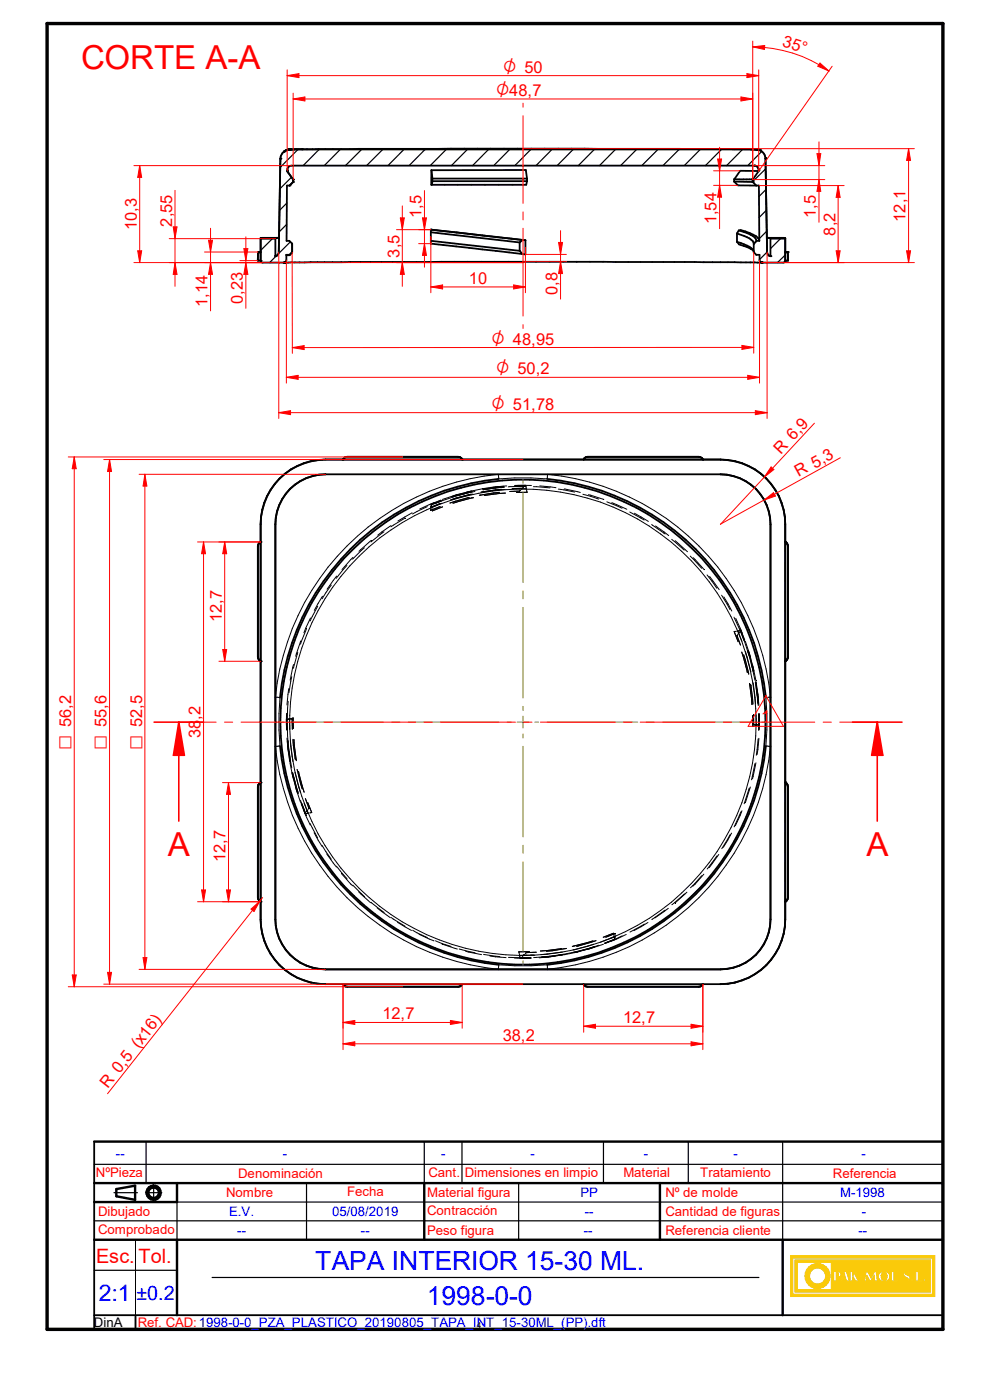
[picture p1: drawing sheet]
<svg xmlns="http://www.w3.org/2000/svg" width="210mm" height="297mm" viewBox="0 0 210 297" stroke-linecap="round" stroke-linejoin="round" font-family="sans-serif">
<path d="M10 5h190v277h-190z" fill="none" stroke="#000" stroke-width=".72"/>
<g fill="none" stroke="#000" stroke-width=".51">
<path d="M20 255h17.5M20 251h180M24.7 252.3v1.5M28.7 251.5v3.1M140 251v12M20 263h180M166 263v16"/>
<circle cx="32.6" cy="253" r="1.5"/>
<circle cx="32.6" cy="253" r="1.14"/>
</g>
<path d="M20 242.2v39.8h180v-39.8M20 279h180M28.7 279v3" fill="none" stroke="#000" stroke-width=".38"/>
<g fill="none" stroke="#000" stroke-width=".25">
<path d="M20 247h180M20 259h180M24.2 253h5M30.9 253h3.4M31 242.2v8.8M32.6 251.3v3.5M37.5 255v8M65 251v12M98 242.2v8.8M110 251v12M128 242.2v8.8M146 242.2v8.8"/>
<path d="M166 242.2v20.8M20 269.5h17.5M45 271h116"/>
</g>
<g fill="#faca0a">
<path d="M167.7 266.4v8.6h30.6v-8.6zM168.2 266.9h29.6v7.7h-29.6z" fill-rule="evenodd"/>
<path d="M168.7 267.3v6.8h28.7v-6.8zM193.2 271.5a.27 .27 0 0 1 .5 0 .27 .27 0 0 1-.5 0zM194.3 269.7h.5v1.9h.9v.2h-1.4zM195.9 271.5a.27 .27 0 0 1 .5 0 .27 .27 0 0 1-.5 0zM169.1 267.8h7.3v5.8h-7.3zM176.8 269.7h.9a.62 .62 0 0 1 .7 .7 .62 .62 0 0 1-.8 .5h-.2v.9h-.6zM179.1 269.7h.5l.6 2.1h-.7l-.1-.4h-.6l-.1 .4h-.3zM180.3 269.7h.6v.9l.7-.9h.3l-.5 .7 .7 1.4h-.6l-.5-.9-.1 .9h-.6zM182.2 270.6h.8v.2h-.8zM183.7 269.7h.4l.7 1.4 .7-1.4h.4l.2 2.1h-.6v-1.2l-.8 1.2h-.2l-.6-1.2-.1 1.2h-.4zM186.5 270.2a1.19 1.19 0 0 1 1.7-.4 1.19 1.19 0 0 1 .3 1.7 1.2 1.2 0 0 1-1.6 .2 1.2 1.2 0 0 1-.4-1.5zM189.1 269.7h.6v1.9h.8v.2h-1.4zM191.8 269.9a.72 .72 0 0 1 1.2 .4l-.3 .1a.35 .35 0 0 0-.3-.5 .35 .35 0 0 0-.4 .4l.3 .1a.74 .74 0 0 1 .7 1.1 .74 .74 0 0 1-1.3 .1l-.1-.5h.3a.38 .38 0 0 0 .2 .5 .38 .38 0 0 0 .5-.3l-.1-.2a.81 .81 0 0 1-.7-1.2z" fill-rule="evenodd"/>
</g>
<g fill="none" stroke="#faca0a" stroke-width=".25">
<path d="M176.8 269.7h.9a.63 .63 0 0 1 .7 .3 .63 .63 0 0 1-.1 .8l-.9 .1v.9h-.6zM179.1 269.7h.5l.6 2.1h-.7l-.1-.4h-.6l-.1 .4h-.3zM180.3 269.7h.6v.9l.7-.9h.3l-.5 .7 .7 1.4h-.6l-.5-.9-.1 .9h-.6zM183.7 269.7h.4l.7 1.4 .7-1.4h.4l.2 2.1h-.6v-1.2l-.8 1.2h-.2l-.6-1.2-.1 1.2h-.4zM186.5 270.2a1.19 1.19 0 0 1 1.7-.4 1.19 1.19 0 0 1 .3 1.7 1.2 1.2 0 0 1-1.6 .2 1.2 1.2 0 0 1-.4-1.5zM191.9 271.3h.1M192.2 271.7l-.3-.3v-.3h-.3a.73 .73 0 0 0 .4 .7 .73 .73 0 0 0 .9-.1M192.3 271.7h.1M192.3 269.7l-.5 .2-.2 .4a1.24 1.24 0 0 0 1 1v.1M192.3 269.7h.1M192.3 269.7l.6 .3 .1 .3-.3 .1a.35 .35 0 0 0-.3-.5 .35 .35 0 0 0-.4 .4l1 .6-.1 .8M192.4 270.4h.1"/>
<path d="M192.6 271.4h.1M192.6 271.4l-.3 .3M192.9 271.7h.1"/>
</g>
<path d="M171.3 269.1a2.65 2.65 0 0 1 2.9-.9 2.65 2.65 0 0 1 1.9 2.4h-.9a1.75 1.75 0 0 0-2.7-1.4 1.75 1.75 0 0 0 0 3 1.75 1.75 0 0 0 2.7-1.4h.9a2.66 2.66 0 0 1-3.6 2.4 2.66 2.66 0 0 1-1.2-4.1z" fill-rule="evenodd" fill="#faca0a"/>
<path d="M171.5 268.9a2.65 2.65 0 0 1 2.9-.7 2.65 2.65 0 0 1 1.7 2.4h-.9a1.74 1.74 0 0 0-2.7-1.4 1.74 1.74 0 0 0 0 3 1.74 1.74 0 0 0 2.7-1.4h.9a2.65 2.65 0 0 1-3.7 2.3 2.65 2.65 0 0 1-.9-4.2z" fill="none" stroke="#faca0a" stroke-width=".25"/>
<path d="M177.4 270a.4 .4 0 0 1 .4 .4 .4 .4 0 0 1-.4 .4z" fill-rule="evenodd" fill="#faca0a"/>
<path d="M177.4 270l.4 .2v.4l-.3 .2h-.1z" fill="none" stroke="#faca0a" stroke-width=".25"/>
<path d="M179.1 270.3l.3 .8h-.5z" fill="#faca0a"/>
<path d="M179.1 270.3l.3 .8h-.5z" fill="none" stroke="#faca0a" stroke-width=".25"/>
<path d="M187.1 270.2a.65 .65 0 0 1 .8-.1 .65 .65 0 0 1 .3 .7 .68 .68 0 0 1-.6 .9 .68 .68 0 0 1-.7-.9z" fill-rule="evenodd" fill="#faca0a"/>
<g fill="none" stroke="#faca0a" stroke-width=".25">
<path d="M167.7 266.4h30.6v8.6h-30.6zM168.2 266.9h29.6v7.7h-29.6zM168.7 267.3h28.7v6.8h-28.7zM169.1 267.8h7.3v5.8h-7.3zM182.2 270.6h.8v.2h-.8zM187.3 270l.2-.1a.9 .9 0 0 1 .7 .9 .9 .9 0 0 1-.7 .9 .96 .96 0 0 1-.2-1.7zM189.1 269.7h.6v1.9h.8v.2h-1.4zM194.3 269.7h.5v1.9h.9v.2h-1.4zM195.9 271.4l.4-.1 .1 .4-.4 .1z"/>
<circle cx="193.5" cy="271.5" r=".27"/>
</g>
<path d="M20 242.2h180M24.7 253.8l4 .8M28.7 251.5l-4 .8M37.5 251v4M90 251v12M37.5 263v16" fill="none" stroke="#000" stroke-width=".51"/>
<path d="M37.5 255h162.5M90 242.2v8.8" fill="none" stroke="#000" stroke-width=".25"/>
<g fill="none" stroke="#000" stroke-width=".21">
<path d="M55.3 111.2v5.8M55.3 119.2v4.2M73.6 120l-2.3 2.7M74.9 118.2l-2.3 2.6M77.3 116.2l-2.5 2.4M78.7 114.7l-2.5 2.3M81.4 112.8l-2.7 2.2M82.9 111.5l-2.8 2M85.9 109.9l-3 1.9M87.4 108.8l-3 1.7M90.6 107.5l-3.1 1.6M91.4 107.6l2.1-.8-2.1 .9"/>
<path d="M91.4 107.4v.4M91.4 108v.2M91.6 107.4v.2M91.6 107.6l.1 .2M91.7 108v.4M91.7 108.1v.3M92.2 106.6l-3.2 1.4M93.3 107.5l-1.9 .7M93.4 107.4l-2 .8M93.5 106.2l-2.1 .8M93.6 106.1l-2.2 .8v.2M93.6 106.3l-2.1 .8 .1 .4"/>
<path d="M93.6 106.3l-2.1 .8v.1M93.7 106.8l-2.1 .8M93.9 107.5l-2.2 .9M95.6 105.6l-3.3 1.2M96.6 106.3l-1.2 .4M96.6 106.3l2.9-.8zM96.6 106.3l-1.1 .4M96.8 105.7l-1.2 .4M96.8 105.7l-1.2 .3M97.1 105.6l-1.2 .4M97.2 104.9l-3.3 1.1M99.8 104.9h-.3h.4"/>
<path d="M99.9 104.4l-4.1 1.1M100.1 104.2l-4.4 1.2M100.1 104.1l-4.3 1.3M100.2 104.4h-.3M100.2 104.3l-.3 .1M100.3 104.8l-3.5 .9M100.5 105.6l-4.4 1.2M100.8 104.3l-3.4 .8M102 105l-.3 .1M102.2 103.7l-3.3 .7M102.3 104.4h-.2M102.3 104.4h-.3"/>
<path d="M104.7 104.6l-2.7 .4M105.2 103.9l-2.9 .5M105.9 104.5l-1.2 .1M106 104.4l-1.3 .2M106.3 103.8l-1.1 .1M106.4 103.8l-1.2 .1M106.8 103.2l-4.4 .6M106.9 103.2l-4.5 .5M106.9 103.4l-4.5 .5M107 103.3l-4.5 .6 3.5-.5M107.1 103.8l-4.5 .6M107.2 104.6l-4.5 .5"/>
<path d="M107.5 103.1l-3.4 .3M109.2 103h2.3l-.2 .2M109.3 103h3.4M109.3 103.2h2.2l.1 .5M109.3 103.2l2.2-.1 .1 .2M109.4 103.7h2.2M110.4 104l-.2 .2-2.1 .1M110.8 103.6l-2.2 .1M111 103.4l-.4 .4M111 103.4l-.1 .2h-2.2M111.3 103.2l-3.5 .1M111.5 103h-2.3"/>
<path d="M111.6 103.7l.1 .2M111.7 104l.1 .4-2.2 .1M113.2 103.3l3.5 .2M114.5 103.1l3.4 .4M118.4 103.8l3.5 .6M119.7 103.7l3.4 .8M123.7 104.9l3.3 1M124.8 104.9l3.3 1.1M128.7 106.5l3.3 1.3M129.8 106.6l3.2 1.4M133.6 108.6l3.1 1.7M134.6 108.9l2.9 1.7"/>
<path d="M138.2 111.3l2.9 2M139.1 111.6l2.8 2M142.5 114.4l2.7 2.3M143.3 114.7l2.5 2.4M146.4 118l2.4 2.6M147.1 118.3l2.3 2.6M166.6 111.2v5.9M166.6 119.2v4.2M55.3 125.5v4.2M55.3 131.8v4.2M55.3 138.2v29.8M63.2 138.4l-.9 3.4"/>
<path d="M63.8 136l-1.1 3.2M65 133.4l-1.2 3.3M65.9 131.1l-1.4 3.1M67.4 128.6l-1.6 3.1M68.4 126.5l-1.7 3M70.3 124.1l-2 2.9M71.4 122.2l-2 2.8M150 122l2.1 2.8M150.5 122.3l2.1 2.8M153.1 126.3l1.8 3M153.5 126.6l1.7 3M155.7 130.9l1.4 3.2"/>
<path d="M155.7 134l.9 2.1M156 133.9l-.3 .1M156.1 131.2l1.4 3.2M156.2 133.9l-.4 .1M156.3 134.8l.8 2.1M156.3 134.8l.8 2M156.5 134.7l-.2 .1M156.5 133.9l.9 2.1M156.5 133.9h-.2M156.7 134.3l-.1 .2M156.7 133.8l-.2 .1M156.9 134.1l-.3 .3"/>
<path d="M157 133.9l.1-.2 .8 2.1M157 133.8l.8 2M157 133.8l-.4 .1M157.1 133.8v-.2l.9 2.2M157.1 133.7l.8 2.2M157.1 133.7l-.2 .1M157.4 138.3l1.1 4.4M157.7 138.9l.4 1.2M157.8 138.9l.3 1.2M157.8 135.8l1.2 3.5 .8 3.2M158.1 136.1l1.1 3.3M158.1 138.2l1.2 4.3"/>
<path d="M158.6 138l.4 1.3M158.8 138.9l.1 .2M166.6 125.6v4.1M166.6 131.9v4.2M166.6 138.2v29.9M60.8 151.3v3.5l-.1-2.2h.4M60.8 152.6v2.3M60.9 156.6l.4 3.4M60.9 152.6l.1 2.3M60.9 152.6v2.2M61 154.1l.1 3.5M61 157.1l.6 4.6"/>
<path d="M61 157.2l.1 1.2M61.1 157.2l.5 4.2M61.1 157.1l.5 4.3M61.1 148.8l-.1 3.5M61.2 152.6h.4M61.3 146.1l-.4 3.5M61.3 159.4l.6 3.5M61.4 152.5l.1 2.2M61.4 152.5l-.5 .1M61.6 157.1l.5 4.4M61.7 152.4l-.3 .1M61.8 152.6h.2v2.1"/>
<path d="M61.9 143.6l-.6 3.4M62 152.4l.2-.1v2.3M62.1 156.9l.1 1.2M62.1 156.8l.1 1.3M62.2 152.4h-.4M62.2 158.1l.4 2.7M62.3 141l-.7 3.3M62.4 156.9l.5 4.5M158.1 140.1l.7 2.6M158.8 142.7v.3M159 145l.5 4.5M159.2 145.2l.1 .3"/>
<path d="M159.3 145.5l.4 3.9M159.4 140.9l.7 3.4M159.6 141.1l.8 3.3M159.6 148.2l.1 1.2M159.6 151.8l.1 2.3 .4-.1M159.7 142.2l.1 .2M159.7 144.8l.6 4.5M159.9 151.6v2.1h.2M159.9 142.4l-1.2-4.4 1.2 4.4M160.2 144.7l.6 4.5M160.3 144.7l.5 4.5M160.3 153.7h.4"/>
<path d="M160.4 144.6l.5 4.5-.5-4.4M160.4 151.6v2.3M160.4 153.9h-.2M160.6 153.8l-.2 .1M160.6 147.4l.2 2.2M160.6 146.2l.4 3.5M160.8 156.8l-.4 3.4M160.9 151.4v3.5M160.9 153.7h.2v-2.2v3.4M160.9 151.5l.1 2.3-.4 .1M161 151.6v2.2h-.2M161 156.6l-.4 3.5"/>
<path d="M161 151.4l.1 2.3M55.3 170.2v4.2M55.3 176.5v4.2M61.4 161.3l.1 .3M61.5 161.8l.7 3.4M61.6 161.4v.3M61.9 163.9l.1 .3M62 164v.2M62 164.2l1.1 4.1M62 164.2l1.2 4.1M62.1 163.9l1.1 4.4M62.1 164l1.1 4.1"/>
<path d="M62.6 163.8l1.2 4.4M62.6 160.8l.1 .3M62.7 166.9l1.1 3.3M62.9 167.1l.4 1.2M63 163.3l.1 .2M63 163.2l.1 .3M63.1 163.5l.7 2.7M63.3 163.7l1.2 4.4M63.8 169.8l1.2 3.2M63.8 166.2l.3 1.2M63.8 166.2l.3 1.1M63.9 170.5l.8 2.1 .1-.1"/>
<path d="M63.9 170.5l.8 2.1 .2-.2M64 170.5l.8 2.1h.1M64.1 170.5l.8 2.1h.4M64.4 171.9l1.4 3.1M64.5 170.4l.8 2.1M64.8 169.4l.7 2M64.8 169.5l.7 1.9M65.3 171.8l-.3 .4M65.3 170.3l.8 2.1M65.3 172.5l-.1 .1M65.5 171.4l-.1 .2M65.6 172.5h-.2"/>
<path d="M65.8 174.7l1.6 3.1M66.1 172.4l-.4 .1M66.1 172.4h-.2M66.6 176.7l1.8 2.9M68.3 179.4l2 2.9M154.9 177l-1.8 3M155.2 176.7l-1.7 3M157.2 172.2l-1.5 3.2M157.4 172l-1.4 3.2M158.9 167.2l-1 3.3M159.2 167l-1.1 3.3M160.1 162l-.7 3.4"/>
<path d="M160.4 161.8l-.8 3.4M166.6 170.2v4.2M166.6 176.6v4.2M55.3 182.9v4.2M55.3 189.2v5.8M69.3 181.1l2.1 2.8M71.4 183.8l2.2 2.6M72.5 185.4l2.3 2.5M74.8 187.8l2.5 2.4M76.1 189.2l2.5 2.3M78.7 191.4l2.8 2.2M80 192.6l2.8 2.1"/>
<path d="M83 194.6l2.9 1.9M84.3 195.7l3 1.7M87.5 197.4l3.2 1.5M88.9 198.2l3.2 1.4M92.4 199.6l3.3 1.2M125.8 199.6l-4.4 1.2M126.4 199.6l-3.8 1.1M130.1 198.8h-.1M130.1 198l-2.1 .8M130.1 198l.1 .4M130.1 198l.1 .2M130.2 198.5l.1 .3"/>
<path d="M130.3 198.8l-2.2 .8M130.3 198.8v.2M130.3 198.8l.1 .5-2.1 .8M130.3 199.2l.1 .1M130.4 199.3l-2.2 .8M130.4 199.3l-2 .9M130.5 199.1l-.1 .2-2.1 .9M130.5 198.2v-.2l-2 .8M130.5 198.5v.4M130.5 198.7l-1 .4M130.5 198.7h-.2M132 198.5l-3.2 1.4"/>
<path d="M132.8 198.2l-3.1 1.4M136.7 196l-3.1 1.7M137.5 195.7l-3 1.7M141.1 193.1l-2.8 2M141.8 192.7l-2.9 2M145.2 189.7l-2.7 2.2M145.7 189.3l-2.5 2.3M148.8 185.8l-2.3 2.5M149.3 185.5l-2.3 2.5M152.1 181.6l-2.1 2.8M152.5 181.3l-2 2.8M166.6 182.9v4.2"/>
<path d="M166.6 189.2v5.8M93.8 200.3l3.2 1M97.4 201.3l3.4 .8M98.8 201.8l3.4 .7M102.6 202.5l3.4 .4M103.9 202.8l3.5 .4M105.8 204.7l-.1 1a52.8 52.8 0 0 1-47.3-47.3l1-.1-.2-3.4 .2-6.9-1-.1a52.8 52.8 0 0 1 47.3-47.3l.1 1 3.4-.2 6.9 .2 .1-1a52.8 52.8 0 0 1 47.2 47.3l-.9 .1 .2 3.4-.2 6.9 .9 .1a52.8 52.8 0 0 1-47.2 47.3l-.1-1M105.8 204.7l3.4 .2 6.9-.2M107.9 203.1l3.5 .1M109.1 203.2l3.5 .1M110.2 202.4v.3M110.2 202.8l.1 .4h2.3"/>
<path d="M110.2 202.7l.1 .2M110.3 203.1v.1h2.3M110.6 203.1l-.2 .2 2.3-.1M111 202.6h.8M111 202.6l-.2 .3M111.2 202.5l-.2 .2h.8M111.3 202.5l-.3 .1M111.6 202.1l-.1 .1M111.6 202.1l-.2 .2M112.3 201.9h-2.2l.1 .5M112.5 202.6l-2.3 .1M112.5 202.6h.7"/>
<path d="M112.6 202.6h.9M113.7 202l-2.1 .1M113.8 202l-2.2 .1M115.9 201.8l4-.5zM116.2 202.9l-1.3 .1M116.7 202.9l-3.5 .3M117.9 202.8l-3.5 .4M118.9 201.3l-4.3 .5M119.1 201.2l-.2 .1M119.1 201.3h-.2M119.3 202l-4.5 .5M119.4 202.5l-3.2 .4"/>
<path d="M119.4 202.5h-.3M119.5 202.6l-4.5 .5M119.5 202.5l-4.5 .6M120.1 201.2l-.2 .1M120.2 201.2l-.3 .1M121.8 202.1l3.1-.8zM121.9 202l-5.7 .9M122 202h-.3M122 202l-.3 .1M122.6 200.7h-.3M123 201.8l-3.4 .8M124.8 201.3l-2.8 .7"/>
<path d="M125.9 200.3l-4.3 1.2M126 200.9l-1.2 .4M126.1 200.8l-1.3 .5M126.1 200.9l-1.2 .4M126.2 200.9l-1.3 .4M127 200.5l-3.3 1M128 200.3l-3.3 1.1M28.7 263v16"/>
<circle cx="110.9" cy="153.2" r="49.5"/>
</g>
<g fill="#000">
<circle cx="72.7" cy="97.5" r=".19"/>
<circle cx="98" cy="97.5" r=".19"/>
<circle cx="123.8" cy="97.5" r=".19"/>
<circle cx="149.1" cy="97.5" r=".19"/>
<circle cx="55.3" cy="115" r=".19"/>
<circle cx="166.6" cy="114.9" r=".19"/>
<circle cx="55.3" cy="140.3" r=".19"/>
<circle cx="166.6" cy="140.3" r=".19"/>
<circle cx="55.3" cy="166" r=".19"/>
<circle cx="166.6" cy="166" r=".19"/>
<circle cx="55.3" cy="191.3" r=".19"/>
<circle cx="166.6" cy="191.3" r=".19"/>
</g>
<g fill="none" stroke="#000" stroke-width=".38">
<path d="M64.5 98.3a13.2 13.2 0 0 0-5.2 3.2M64.5 98.3a13.5 13.5 0 0 0-5.2 3.2M66 97.8l-1.5 .5M69 97.5h83.8M69 97.5l-3 .3M69 97.5l-3 .4M72.7 97.5l.3-.3 .7-.3h23.5l.7 .3 .2 .3-.6-.5-.3-.1h-23.5l-.4 .1-.5 .5M124.3 97l24-.1 .6 .3 .2 .3M124.3 97l-.5 .5M124.3 97l23.9-.1 .3 .1 .6 .5M152.8 97.5l3.1 .3M152.8 97.5l3.1 .4"/>
<path d="M155.9 97.8a15.6 15.6 0 0 1 5.5 2.7M158.8 98.8l1.3 .8 1.3 .9M55.3 114.9l-.3 .2-.3 .7v23.6l.3 .7M55.3 115l-.3 .2-.3 .7v23.5l.3 .6M55.3 111.2v83.9l.4 3M55.4 109.7l-.1 1.5M55.4 109.7l-.1 1.6M57.4 103.9a13.1 13.1 0 0 0-2 5.8M57.4 103.9a15.3 15.3 0 0 0-2 5.8M58.4 111.2l.1 85.2M58.5 109.9l-.1 1.4M59.2 107.2l-.4 1.3-.3 1.4"/>
<path d="M59.2 107.2l-.7 2.7M59.3 101.5l-1.9 2.4M60.6 104.8l-1.4 2.4M62.6 102.8l-1.1 .9-.9 1.1M62.6 102.8a10.6 10.6 0 0 1 6.4-2.2h83.8a10.6 10.6 0 0 1 8.4 4.2M62.6 102.8l-2 2M105.8 101.6a51.8 51.8 0 0 0-46.4 46.4M116.1 101.6a51.7 51.7 0 0 1 46.4 46.4M161.2 104.8l.9 1.1 .5 1.3M161.2 104.8l1.4 2.4M161.4 100.5l1.2 1 1.9 2.4M162.6 107.2l.5 1.3 .3 1.4"/>
<path d="M162.6 107.2l.8 2.7M163.4 109.9v1.4M163.4 109.9v85.2M164.5 103.9a13.1 13.1 0 0 1 2 5.8M164.5 103.9a15.3 15.3 0 0 1 2 5.8M166.5 109.7l.1 1.6M166.6 114.9l.3 .3 .2 .7v23.5l-.2 .6M166.6 111.2v83.9M166.9 115.1l.3 .7v23.6l-.3 .7M55 140l.3 .3M59.4 158.3a51.9 51.9 0 0 0 46.4 46.4M162.5 158.3a51.8 51.8 0 0 1-46.4 46.4"/>
<path d="M166.9 140.1l-.3 .2M55.3 166l-.5 .5-.1 .4v23.5l.1 .4 .5 .5M55.3 166l-.3 .2-.3 .7v23.5l.3 .7 .3 .2M166.6 166l.5 .5 .1 .4v23.5l-.1 .4-.5 .5M166.6 166l.3 .2 .2 .7v23.5l-.2 .7-.3 .2M55.3 195a13.6 13.6 0 0 0 2.1 7.4M56 199.6l1.4 2.8M58.4 195l.1 1.4M58.5 196.4l.3 1.4 .4 1.3M58.5 196.4l.7 2.7M59.2 199.1l1.4 2.4M162.6 199.1l-.5 1.3-.9 1.1"/>
<path d="M162.6 199.1l-1.4 2.4M163.4 196.4l-.3 1.4-.5 1.3M163.4 196.4l-.8 2.7M163.4 195v1.4M166.2 198.1l-1 2.9M166.5 196.6l-.3 1.5-1 2.9M166.6 195l-.1 1.6M57.4 202.4l1.9 2.4M59.3 204.8l2.4 1.9M60.6 201.5l.9 1.1 1.1 .9M60.6 201.5l2 2M62.6 203.5a10.6 10.6 0 0 0 6.4 2.2"/>
<path d="M67.6 205.5l1.4 .2M69 205.7h83.8M72.7 208.8l.6 .5h.4M72.8 208.8l.2 .3 .7 .2M97.8 209.1l-.6 .2M97.9 209.1l-.7 .2h-23.5M98.1 208.8l-.3 .3M123.8 208.8l.5 .5M124 209.1l.3 .2M124.3 209.3h24M124.3 209.3h.4M149.1 208.8l-.2 .3-.7 .2"/>
<path d="M149.1 208.8l-.5 .5h-.3M155.6 205.3l-2.8 .4M159.3 203.5l-1.1 .8-2.6 1M161.2 201.5l-.8 1.1-1.1 .9M161.2 201.5l-1.9 2M165.2 201a13.8 13.8 0 0 1-12.4 7.8h-83.8a13.4 13.4 0 0 1-7.3-2.1"/>
<circle cx="110.9" cy="153.2" r="51.5"/>
</g>
<g fill="none" stroke="#808000" stroke-width=".21">
<path d="M111 101.7v.8M111 104.4v19.2M111 125.3v1.7M111 128.9v19.2M59.4 153.2h.9M62.1 153.2h19.2M83.1 153.2h1.7M86.6 153.2h19.2M107.6 153.2h.9M109.7 153.2h2.5M111 149.9v.8M111 151.9v2.5"/>
<path d="M111 155.7v.8M111 158.3v19.2M113.5 153.2h.8M116.1 153.2h19.2M137.1 153.2h1.7M140.6 153.2h19.2M161.6 153.2h.9M111 179.3v1.7M111 182.8v19.3M111 203.8v.9"/>
</g>
<g fill="none" stroke="#f00" stroke-width=".21">
<path d="M37.9 153.2h7.9M47.6 153.2h1.8M51.1 153.2h15.9M68.8 153.2h1.7M72.3 153.2h15.9M90 153.2h1.7M93.5 153.2h15.8M111.1 153.2h1.8M114.6 153.2h15.9M132.3 153.2h1.7M135.8 153.2h15.9M153.5 153.2h1.7"/>
<path d="M157 153.2h15.8M174.6 153.2h1.8M178.1 153.2h8"/>
</g>
<path d="M43.2 153.2h-5.3v21M180.8 153.2h5.3" fill="none" stroke="#f00" stroke-width=".34"/>
<path d="M37.9 153.2l1.2 7h-2.3z" fill="#f00"/>
<path d="M37.9 153.2l1.2 7h-2.3zM186.1 153.2v21" fill="none" stroke="#f00" stroke-width=".34"/>
<path d="M186.1 153.2l1.2 7h-2.4z" fill="#f00"/>
<path d="M32.7 153.2h5.2M186.1 153.2l1.2 7h-2.4zM186.1 153.2h5.2" fill="none" stroke="#f00" stroke-width=".34"/>
<g fill="none" stroke="#000" stroke-width=".25">
<path d="M61.8 37.6l-2.4 2.4M63.2 31.7l-3.7 3.8M67.7 31.7l-3.4 3.4M72.2 31.7l-3.4 3.4M76.7 31.7l-3.4 3.4M81.2 31.7l-3.4 3.4M85.7 31.7l-3.4 3.4M90.2 31.7l-3.4 3.4M94.7 31.7l-3.4 3.4M99.1 31.7l-3.3 3.4M103.6 31.7l-3.4 3.4M108.1 31.7l-3.4 3.4"/>
<path d="M112.6 31.7l-3.4 3.4M117.1 31.7l-3.4 3.4M121.6 31.7l-3.4 3.4M126.1 31.7l-3.4 3.4M130.6 31.7l-3.4 3.4M135 31.7l-3.3 3.4M139.6 31.7l-3.5 3.4M144.1 31.7l-3.5 3.4M148.5 31.7l-3.3 3.4M153 31.7l-3.4 3.4M157.5 31.7l-3.4 3.4M161.6 32.1l-3 3"/>
<path d="M162.4 35.8l-2.7 2.7M57.8 50.6l-2.5 2.5M58.6 54.3l-1.4 1.4M60.8 47.6l-1.6 1.6M60.9 43.1l-1.6 1.5M61.6 51.3l-2.6 2.6M160.6 51.1l-.7 .7M162.5 40.2l-1.5 1.5M162.6 44.6l-1.6 1.5M162.6 49.1l-1.5 1.5M162.7 53.5l-1.6 1.6M165.6 50.6l-2.2 2.1"/>
<path d="M166.6 54.1l-1.7 1.6"/>
</g>
<g fill="none" stroke="#000" stroke-width=".38">
<path d="M60.3 32.1h-.1M60.5 32a2.01 2.01 0 0 0-1 1.7l-.4 19.7-.3 .8-.4 .2v-3.9h.4M60.5 32l1-.3h99a2.1 2.1 0 0 1 1.9 1.8M60.5 32h-.1M60.6 31.9l-.1 .1M60.7 31.9h.1M62.5 31.7l33.2-.2 63.6 .2M91.5 36.1v3.1h20.1l.2-.8M91.5 36.1h20l.3 1.8M91.5 36.1l.2 1.8M91.7 37.9v.5M91.7 38.4h20.1"/>
<path d="M91.7 37.9h20.1M91.7 38.4l-.1 .8M111.8 37.9v.5M155.7 38v.5M155.7 38.5l.8 .8 3.9 .1M155.7 38.5l4 .1M155.7 38l4 .1M159.7 38.6l.7 .8M159.7 38.1v.5M160 35.1h-98.1a.98 .98 0 0 0-1 1.2l1.3 1.8v.5l-.8 .8h-.5l-.1 11.7h.6l.6 .6v1.9l-.6 .5M160.1 35.1a.97 .97 0 0 1 .9 1.2M160.4 39.4h.6l.1 11.7"/>
<path d="M161 36.3l-4-.1-1.2 1.8M161 36.3l-1.3 1.8M162.4 33.6l.3 19.8 .4 .8 .3 .2v-3.9h-.3M54.7 55.3h.6M54.7 55.2v.1M54.7 53.5l.6 .1M55.3 53.4l-.6 .1v1.8M55.3 50.6h3.1M58.4 54.2h.4M59.2 50.5h-3.9v4.8l.1 .3 .3 .1h4.5a.58 .58 0 0 0 .5-.5v-1.1h.7M60.3 55.7l33.4-.2 67.8 .2M60.7 54.1h.7"/>
<path d="M61.4 54.1h.1M62 53.5l-.6 .6M91.4 48.7l2.7 .3M91.4 49.3l18.8 2.1M91.4 48.7v3l19.4 2.2M91.4 51.1l18.8 2.1M91.4 48.7l8.1 .9M94.1 49l16.8 1.9M99.8 49.7l11.7 1.3M110.2 51.4v1.8M110.2 53.2l.6 .7M110.9 50.9l-.7 .5"/>
<path d="M110.9 50.9l.6 .1M111.5 51v3l-.7-.1M156.3 51.3l2.7 1.1a1.42 1.42 0 0 1 .9 1.1M156.3 49.5v1.8M156.3 49.5a7.8 7.8 0 0 1 3.4 1.6l.2 .6M156.3 51.3l.5 .5M156.7 48.9l.4-.1 1.9 .6a2.71 2.71 0 0 1 2.1 1.7M156.7 48.9l-.4 .6M156.7 48.9l1.9 .6a2.67 2.67 0 0 1 1.9 1.6M156.8 51.9l1.8 .6 1.2 .6M160.5 51.1l-.6 .6M160.5 51.1h.6"/>
<path d="M162.7 50.5h3.9v4.8l-.1 .3-.3 .1h-4.5a.58 .58 0 0 1-.6-.5v-1.1h-.7l-.5-.6v-1.8M163.1 54.2h.3M163.3 54.3l.1 .1M163.4 50.6h3.2M166.6 53.4l.5 .1 .1 1.8M166.6 55.3h.6M167.1 53.5l-.5 .1M167.2 55.2v.1"/>
</g>
<g fill="#000">
<circle cx="59.5" cy="33.7" r=".19"/>
<circle cx="60.2" cy="32.2" r=".19"/>
<circle cx="60.2" cy="32.1" r=".19"/>
<circle cx="60.4" cy="32" r=".19"/>
<circle cx="60.5" cy="32" r=".19"/>
<circle cx="60.6" cy="31.9" r=".19"/>
<circle cx="60.7" cy="31.9" r=".19"/>
<circle cx="60.8" cy="31.8" r=".19"/>
<circle cx="60.9" cy="31.8" r=".19"/>
<circle cx="60.9" cy="36.3" r=".19"/>
<circle cx="60.9" cy="36.1" r=".19"/>
<circle cx="61" cy="31.8" r=".19"/>
<circle cx="61" cy="31.7" r=".19"/>
<circle cx="61.1" cy="31.7" r=".19"/>
<circle cx="61.1" cy="31.8" r=".19"/>
<circle cx="61.2" cy="31.7" r=".19"/>
<circle cx="61.3" cy="31.7" r=".19"/>
<circle cx="61.4" cy="31.7" r=".19"/>
<circle cx="61.4" cy="39.4" r=".19"/>
<circle cx="61.5" cy="31.7" r=".19"/>
<circle cx="61.6" cy="31.7" r=".19"/>
<circle cx="61.7" cy="31.7" r=".19"/>
<circle cx="61.8" cy="31.7" r=".19"/>
<circle cx="62.2" cy="38.6" r=".19"/>
<circle cx="62.2" cy="38.1" r=".19"/>
<circle cx="64.1" cy="31.7" r=".19"/>
<circle cx="159.7" cy="38.6" r=".19"/>
<circle cx="160" cy="35.1" r=".19"/>
<circle cx="160.1" cy="31.7" r=".19"/>
<circle cx="160.3" cy="31.7" r=".19"/>
<circle cx="160.4" cy="31.7" r=".19"/>
<circle cx="160.5" cy="31.7" r=".19"/>
<circle cx="160.6" cy="31.7" r=".19"/>
<circle cx="160.6" cy="31.8" r=".19"/>
<circle cx="160.7" cy="31.8" r=".19"/>
<circle cx="160.7" cy="31.7" r=".19"/>
<circle cx="160.8" cy="31.8" r=".19"/>
<circle cx="160.8" cy="31.7" r=".19"/>
<circle cx="160.9" cy="31.8" r=".19"/>
<circle cx="161" cy="36.1" r=".19"/>
<circle cx="161" cy="31.8" r=".19"/>
<circle cx="161.1" cy="31.8" r=".19"/>
<circle cx="161.2" cy="31.9" r=".19"/>
<circle cx="161.3" cy="31.9" r=".19"/>
<circle cx="162.4" cy="33.5" r=".19"/>
<circle cx="162.4" cy="33.6" r=".19"/>
<circle cx="162.4" cy="33.7" r=".19"/>
<circle cx="54.7" cy="53.5" r=".19"/>
<circle cx="55.3" cy="55.3" r=".19"/>
<circle cx="58.4" cy="54.4" r=".19"/>
<circle cx="60.2" cy="55.7" r=".19"/>
<circle cx="60.3" cy="55.7" r=".19"/>
<circle cx="91.4" cy="48.7" r=".19"/>
<circle cx="161.5" cy="55.7" r=".19"/>
<circle cx="161.6" cy="55.7" r=".19"/>
<circle cx="163.4" cy="54.4" r=".19"/>
<circle cx="166.6" cy="55.3" r=".19"/>
<circle cx="167.1" cy="53.5" r=".19"/>
</g>
<path d="M62.2 19.8v18.3M159.7 19.7v18.4M62.2 21l2.5-.4v.8zM111 21.9v.8M111 24.6v18.5M111 45v1.7M111 48.4v18.7M111 68.9v.8M162.5 147.6l3.7 6.5h-7.5z" fill="none" stroke="#f00" stroke-width=".21"/>
<path d="M62.2 21l2.5-.4v.8z" fill="#f00"/>
<path d="M157.2 20.6l2.5 .4-2.5 .4z" fill="none" stroke="#f00" stroke-width=".21"/>
<path d="M157.2 20.6l2.5 .4-2.5 .4z" fill="#f00"/>
<path d="M62.2 21h97.5M62 53.6v21.4M159.9 53.5v21.4M62 73.7l2.5-.4v.9z" fill="none" stroke="#f00" stroke-width=".21"/>
<path d="M62 73.7l2.5-.4v.9z" fill="#f00"/>
<path d="M157.4 73.3l2.5 .4-2.5 .4z" fill="none" stroke="#f00" stroke-width=".21"/>
<path d="M157.4 73.3l2.5 .4-2.5 .4z" fill="#f00"/>
<path d="M60.7 55.2v26.1M161.1 55.2v26.1M159.9 73.7h-97.9M60.7 80.1l2.5-.5v.9z" fill="none" stroke="#f00" stroke-width=".21"/>
<path d="M60.7 80.1l2.5-.5v.9z" fill="#f00"/>
<path d="M158.6 79.6l2.5 .5-2.5 .4z" fill="none" stroke="#f00" stroke-width=".21"/>
<path d="M158.6 79.6l2.5 .5-2.5 .4z" fill="#f00"/>
<path d="M111 31.5h83M161.7 55.7h32.3M192.3 53.2h.9l-.5 2.5zM60.7 80.1h100.4" fill="none" stroke="#f00" stroke-width=".21"/>
<path d="M192.3 53.2h.9l-.5 2.5z" fill="#f00"/>
<path d="M192.7 31.5l.5 2.5h-.9z" fill="none" stroke="#f00" stroke-width=".21"/>
<path d="M192.7 31.5l.5 2.5h-.9z" fill="#f00"/>
<path d="M159.7 38.1h15.3M160 35.1h15M173.7 38.1l.4 2.5h-.8zM192.7 31.5v24.2" fill="none" stroke="#f00" stroke-width=".21"/>
<path d="M173.7 38.1l.4 2.5h-.8z" fill="#f00"/>
<path d="M173.3 32.6h.8l-.4 2.5z" fill="none" stroke="#f00" stroke-width=".21"/>
<path d="M173.3 32.6h.8l-.4 2.5z" fill="#f00"/>
<path d="M60.9 14.8v21.5M60.9 16l2.5-.4v.9zM161 14.8v21.5M173.7 30.1v17.1" fill="none" stroke="#f00" stroke-width=".21"/>
<path d="M60.9 16l2.5-.4v.9z" fill="#f00"/>
<path d="M158.5 15.6l2.5 .4-2.5 .5z" fill="none" stroke="#f00" stroke-width=".21"/>
<path d="M158.5 15.6l2.5 .4-2.5 .5z" fill="#f00"/>
<path d="M60.9 16h100.1M159.7 8.7v29.4M173.9 13.4l2 1.7-2.4-1zM176.5 14.1l-15.5 22.2" fill="none" stroke="#f00" stroke-width=".21"/>
<path d="M173.9 13.4l2 1.7-2.4-1z" fill="#f00"/>
<path d="M159.7 9.9l2.5-.2v.8z" fill="none" stroke="#f00" stroke-width=".21"/>
<path d="M159.7 9.9l2.5-.2v.8z" fill="#f00"/>
<path d="M159.7 9.9a28.2 28.2 0 0 1 16.2 5.2M35.9 55.7h19.8M35.9 50.6h22.5M37.1 55.7l.4 2.5h-.8z" fill="none" stroke="#f00" stroke-width=".21"/>
<path d="M37.1 55.7l.4 2.5h-.8z" fill="#f00"/>
<path d="M36.7 48.1h.8l-.4 2.5z" fill="none" stroke="#f00" stroke-width=".21"/>
<path d="M36.7 48.1h.8l-.4 2.5z" fill="#f00"/>
<path d="M37.1 40.4v20.3M50.9 55.7h4.8M50.9 55.3h3.8M52.2 55.7l.4 2.5h-.9z" fill="none" stroke="#f00" stroke-width=".21"/>
<path d="M52.2 55.7l.4 2.5h-.9z" fill="#f00"/>
<path d="M51.7 52.7h.9l-.4 2.6z" fill="none" stroke="#f00" stroke-width=".21"/>
<path d="M51.7 52.7h.9l-.4 2.6z" fill="#f00"/>
<path d="M43.4 55.7h12.3M43.4 53.5h11.3M44.7 55.7l.4 2.5h-.9zM52.2 50.2v15.2" fill="none" stroke="#f00" stroke-width=".21"/>
<path d="M44.7 55.7l.4 2.5h-.9z" fill="#f00"/>
<path d="M44.2 51h.9l-.4 2.5z" fill="none" stroke="#f00" stroke-width=".21"/>
<path d="M44.2 51h.9l-.4 2.5z" fill="#f00"/>
<path d="M44.7 48.4v17.6M29.5 100.6h39.5M30.7 100.6l.5 2.5h-.8zM29.5 205.7h39.5" fill="none" stroke="#f00" stroke-width=".21"/>
<path d="M30.7 100.6l.5 2.5h-.8z" fill="#f00"/>
<path d="M30.4 203.2h.8l-.5 2.5z" fill="none" stroke="#f00" stroke-width=".21"/>
<path d="M30.4 203.2h.8l-.5 2.5z" fill="#f00"/>
<path d="M22 97.5h89M23.2 97.5l.5 2.5h-.9zM30.7 100.6v105.1M22 208.8h89" fill="none" stroke="#f00" stroke-width=".21"/>
<path d="M23.2 97.5l.5 2.5h-.9z" fill="#f00"/>
<path d="M22.8 206.3h.9l-.5 2.5z" fill="none" stroke="#f00" stroke-width=".21"/>
<path d="M22.8 206.3h.9l-.5 2.5z" fill="#f00"/>
<path d="M14.5 96.9h70.9M23.2 97.5v111.3M14.5 209.3h70.9M15.3 206.8h.9l-.5 2.5z" fill="none" stroke="#f00" stroke-width=".21"/>
<path d="M15.3 206.8h.9l-.5 2.5z" fill="#f00"/>
<path d="M15.7 96.9l.5 2.5h-.9z" fill="none" stroke="#f00" stroke-width=".21"/>
<path d="M15.7 96.9l.5 2.5h-.9z" fill="#f00"/>
<path d="M15.7 96.9v112.4M46.4 115h8.9M47.2 137.8h.9l-.4 2.5zM46.4 140.3h8.9" fill="none" stroke="#f00" stroke-width=".21"/>
<path d="M47.2 137.8h.9l-.4 2.5z" fill="#f00"/>
<path d="M47.7 115l.4 2.5h-.9z" fill="none" stroke="#f00" stroke-width=".21"/>
<path d="M47.7 115l.4 2.5h-.9z" fill="#f00"/>
<path d="M47.7 115v25.3M47.2 166h8.1M47.2 191.3h8.1M48 188.8h.9l-.4 2.5z" fill="none" stroke="#f00" stroke-width=".21"/>
<path d="M48 188.8h.9l-.4 2.5z" fill="#f00"/>
<path d="M48.5 166l.4 2.5h-.9z" fill="none" stroke="#f00" stroke-width=".21"/>
<path d="M48.5 166l.4 2.5h-.9z" fill="#f00"/>
<path d="M41.9 115h13.4M48.5 166v25.3M41.9 191.3h13.4M42.8 188.8h.8l-.4 2.5z" fill="none" stroke="#f00" stroke-width=".21"/>
<path d="M42.8 188.8h.8l-.4 2.5z" fill="#f00"/>
<path d="M43.2 115l.4 2.5h-.8z" fill="none" stroke="#f00" stroke-width=".21"/>
<path d="M43.2 115l.4 2.5h-.8z" fill="#f00"/>
<path d="M43.2 115v76.3M72.8 208.8v9.3M72.8 216.9l2.5-.4v.8zM98 208.8v9.3" fill="none" stroke="#f00" stroke-width=".21"/>
<path d="M72.8 216.9l2.5-.4v.8z" fill="#f00"/>
<path d="M95.5 216.5l2.5 .4-2.5 .4z" fill="none" stroke="#f00" stroke-width=".21"/>
<path d="M95.5 216.5l2.5 .4-2.5 .4z" fill="#f00"/>
<path d="M72.8 216.9h25.2M123.8 208.8v10.2M123.8 217.7l2.5-.4v.8zM149.1 208.8v10.2" fill="none" stroke="#f00" stroke-width=".21"/>
<path d="M123.8 217.7l2.5-.4v.8z" fill="#f00"/>
<path d="M146.6 217.3l2.5 .4-2.5 .4z" fill="none" stroke="#f00" stroke-width=".21"/>
<path d="M146.6 217.3l2.5 .4-2.5 .4z" fill="#f00"/>
<path d="M72.8 208.8v13.9M123.8 217.7h25.3M149.1 208.8v13.9M72.8 221.4l2.5-.4v.9z" fill="none" stroke="#f00" stroke-width=".21"/>
<path d="M72.8 221.4l2.5-.4v.9z" fill="#f00"/>
<path d="M146.6 221l2.5 .4-2.5 .5z" fill="none" stroke="#f00" stroke-width=".21"/>
<path d="M146.6 221l2.5 .4-2.5 .5z" fill="#f00"/>
<path d="M163.6 99.1l.6 .5-2 1.6zM172.8 89.8l-20 21.5M72.8 221.4h76.3" fill="none" stroke="#f00" stroke-width=".21"/>
<path d="M163.6 99.1l.6 .5-2 1.6z" fill="#f00"/>
<path d="M178.3 97.1l-25.5 14.1M162.1 106.1l2-1.6 .4 .7z" fill="none" stroke="#f00" stroke-width=".21"/>
<path d="M162.1 106.1l2-1.6 .4 .7z" fill="#f00"/>
<path d="M111 55.5h9.1M111.5 54h8.6M118.9 55.5l.4 2.5h-.8z" fill="none" stroke="#f00" stroke-width=".21"/>
<path d="M118.9 55.5l.4 2.5h-.8z" fill="#f00"/>
<path d="M118.5 51.4h.8l-.4 2.6z" fill="none" stroke="#f00" stroke-width=".21"/>
<path d="M118.5 51.4h.8l-.4 2.6z" fill="#f00"/>
<path d="M88.8 51.7h2.6M88.8 48.7h2.6M90 51.7l.5 2.5h-.9zM118.9 48.9v14.6" fill="none" stroke="#f00" stroke-width=".21"/>
<path d="M90 51.7l.5 2.5h-.9z" fill="#f00"/>
<path d="M89.6 46.2h.9l-.5 2.5z" fill="none" stroke="#f00" stroke-width=".21"/>
<path d="M89.6 46.2h.9l-.5 2.5z" fill="#f00"/>
<path d="M84.1 55.7h26.9M84.1 48.7h7.3M85.3 55.7l.5 2.5h-.9zM90 40.4v16.3" fill="none" stroke="#f00" stroke-width=".21"/>
<path d="M85.3 55.7l.5 2.5h-.9z" fill="#f00"/>
<path d="M84.9 46.2h.9l-.5 2.5z" fill="none" stroke="#f00" stroke-width=".21"/>
<path d="M84.9 46.2h.9l-.5 2.5z" fill="#f00"/>
<path d="M161 39.4h18.1M85.3 43.7v17M161.5 55.7h17.6M177.4 53.2h.8l-.4 2.5z" fill="none" stroke="#f00" stroke-width=".21"/>
<path d="M177.4 53.2h.8l-.4 2.5z" fill="#f00"/>
<path d="M177.8 39.4l.4 2.5h-.8z" fill="none" stroke="#f00" stroke-width=".21"/>
<path d="M177.8 39.4l.4 2.5h-.8z" fill="#f00"/>
<path d="M151.4 36.2h5.6M151.4 39.3h5.1M152.2 33.7h.9l-.4 2.5zM177.8 39.4v16.3" fill="none" stroke="#f00" stroke-width=".21"/>
<path d="M152.2 33.7h.9l-.4 2.5z" fill="#f00"/>
<path d="M152.7 39.3l.4 2.5h-.9z" fill="none" stroke="#f00" stroke-width=".21"/>
<path d="M152.7 39.3l.4 2.5h-.9z" fill="#f00"/>
<path d="M152.7 31.2v17.3M91.4 50.2v11.9M111.5 52.5v9.6M91.4 60.9l2.5-.4v.8z" fill="none" stroke="#f00" stroke-width=".21"/>
<path d="M91.4 60.9l2.5-.4v.8z" fill="#f00"/>
<path d="M109 60.5l2.5 .4-2.5 .4z" fill="none" stroke="#f00" stroke-width=".21"/>
<path d="M109 60.5l2.5 .4-2.5 .4z" fill="#f00"/>
<path d="M91.4 60.9h20.1M53.3 192.9l1.8-1.7-1.2 2.2zM55.7 190.4l-32.9 41.6" fill="none" stroke="#f00" stroke-width=".21"/>
<path d="M53.3 192.9l1.8-1.7-1.2 2.2z" fill="#f00"/>
<path d="M59.1 53.4v35.4M162.7 53.4v35.4M59.1 87.5l2.5-.4v.9z" fill="none" stroke="#f00" stroke-width=".21"/>
<path d="M59.1 87.5l2.5-.4v.9z" fill="#f00"/>
<path d="M160.2 87.1l2.5 .4-2.5 .5z" fill="none" stroke="#f00" stroke-width=".21"/>
<path d="M160.2 87.1l2.5 .4-2.5 .5z" fill="#f00"/>
<path d="M28.4 35.1h33.5M29.6 35.1l.5 2.5h-.9zM28.4 55.7h82.6M59.1 87.5h103.6" fill="none" stroke="#f00" stroke-width=".21"/>
<path d="M29.6 35.1l.5 2.5h-.9z" fill="#f00"/>
<path d="M29.2 53.2h.9l-.5 2.5z" fill="none" stroke="#f00" stroke-width=".21"/>
<path d="M29.2 53.2h.9l-.5 2.5z" fill="#f00"/>
<path d="M29.6 35.1v20.6" fill="none" stroke="#f00" stroke-width=".21"/>
<g font-size="7" fill="#f00">
<text x="17.2" y="14.6">CORTE A-A</text>
<text x="35.6" y="181.7">A</text>
<text x="183.8" y="181.7">A</text>
</g>
<g font-size="5.6" fill="#00f">
<text x="66.9" y="269.4">TAPA INTERIOR 15-30 ML.</text>
<text x="90.6" y="276.9">1998-0-0</text>
</g>
<text font-size="4.9" fill="#00f" x="21" y="276">2:1</text>
<g font-size="4.2" fill="#f00">
<text x="20.4" y="267.9">Esc.</text>
<text x="29.4" y="267.9">Tol.</text>
</g>
<text font-size="4.2" fill="#00f" x="29" y="275.8">±0.2</text>
<g font-size="3.9" fill="#f00">
<text x="106.7" y="15.5">O 50</text>
<text x="105.2" y="20.4">O48,7</text>
<text x="104.3" y="73.1">O 48,95</text>
<text x="105.2" y="79.4">O 50,2</text>
<text x="104.3" y="86.9">O 51,78</text>
<text x="15.1" y="158.9" transform="rotate(-90 15.1 158.9)">q 56,2</text>
<text x="22.6" y="158.9" transform="rotate(-90 22.6 158.9)">q 55,6</text>
<text x="30.1" y="158.8" transform="rotate(-90 30.1 158.8)">q 52,5</text>
</g>
<g font-size="3.5" fill="#f00">
<text x="165.8" y="9.9" transform="rotate(17 165.8 9.9)">35°</text>
<text x="89.4" y="46.2" transform="rotate(-90 89.4 46.2)">1,5</text>
<text x="152" y="47.6" transform="rotate(-90 152 47.6)">1,54</text>
<text x="173.1" y="46.3" transform="rotate(-90 173.1 46.3)">1,5</text>
<text x="192.1" y="47.1" transform="rotate(-90 192.1 47.1)">12,1</text>
<text x="29" y="48.9" transform="rotate(-90 29 48.9)">10,3</text>
<text x="36.5" y="48.1" transform="rotate(-90 36.5 48.1)">2,55</text>
<text x="177.2" y="50" transform="rotate(-90 177.2 50)">8,2</text>
<text x="84.8" y="54.7" transform="rotate(-90 84.8 54.7)">3,5</text>
<text x="44" y="65.1" transform="rotate(-90 44 65.1)">1,14</text>
<text x="51.5" y="64.5" transform="rotate(-90 51.5 64.5)">0,23</text>
<text x="99.5" y="60.2">10</text>
<text x="118.3" y="62.6" transform="rotate(-90 118.3 62.6)">0,8</text>
<text x="165.7" y="96.5" transform="rotate(-47 165.7 96.5)">R 6,9</text>
<text x="169.4" y="101.3" transform="rotate(-29 169.4 101.3)">R 5,3</text>
<text x="47" y="132" transform="rotate(-90 47 132)">12,7</text>
<text x="161.5" y="153.2">1</text>
<text x="42.5" y="156.6" transform="rotate(-90 42.5 156.6)">38,2</text>
<text x="47.8" y="183" transform="rotate(-90 47.8 183)">12,7</text>
<text x="81.1" y="216.3">12,7</text>
<text x="106.6" y="220.8">38,2</text>
<text x="132.2" y="217.1">12,7</text>
<text x="22.9" y="231" transform="rotate(-52 22.9 231)">R 0,5 (x16)</text>
</g>
<g font-size="2.8" fill="#00f">
<text x="24.6" y="245.7">--</text>
<text x="60" y="245.7">-</text>
<text x="93.6" y="245.7">-</text>
<text x="112.6" y="245.6">-</text>
<text x="136.6" y="245.7">-</text>
<text x="155.6" y="245.7">-</text>
<text x="182.8" y="245.7">-</text>
<text x="48.6" y="258">E.V.</text>
<text x="70.4" y="257.9">05/08/2019</text>
<text x="123.1" y="254">PP</text>
<text x="124.1" y="258">--</text>
<text x="178.3" y="254">M-1998</text>
<text x="182.8" y="257.9">-</text>
<text x="50.3" y="262">--</text>
<text x="76.6" y="261.9">--</text>
<text x="123.9" y="262">--</text>
<text x="182.1" y="262.1">--</text>
</g>
<g font-size="2.8" fill="#f00">
<text x="20.4" y="249.7">NºPieza</text>
<text x="50.5" y="250">Denominación</text>
<text x="90.9" y="249.7">Cant.</text>
<text x="98.6" y="249.7">Dimensiones en limpio</text>
<text x="132.2" y="249.7">Material</text>
<text x="148.5" y="249.7">Tratamiento</text>
<text x="176.7" y="250">Referencia</text>
<text x="20.8" y="257.9">Dibujado</text>
<text x="48" y="254">Nombre</text>
<text x="73.7" y="253.8">Fecha</text>
<text x="90.6" y="253.9">Material figura</text>
<text x="90.6" y="257.9">Contracción</text>
<text x="141.2" y="254">Nº de molde</text>
<text x="141.2" y="257.9">Cantidad de figuras</text>
<text x="20.8" y="261.9">Comprobado</text>
<text x="90.6" y="262">Peso figura</text>
<text x="141.2" y="262">Referencia cliente</text>
<text x="29.2" y="281.4">Ref. CAD:1998-0-0_PZA_PLASTICO_20190805_TAPA_INT_15-30ML_(PP).dft</text>
</g>
<text font-size="2.8" x="19.9" y="281.5">DinA</text>
<text font-size="1.7" x="101.1" y="281.7">4</text>
</svg>
